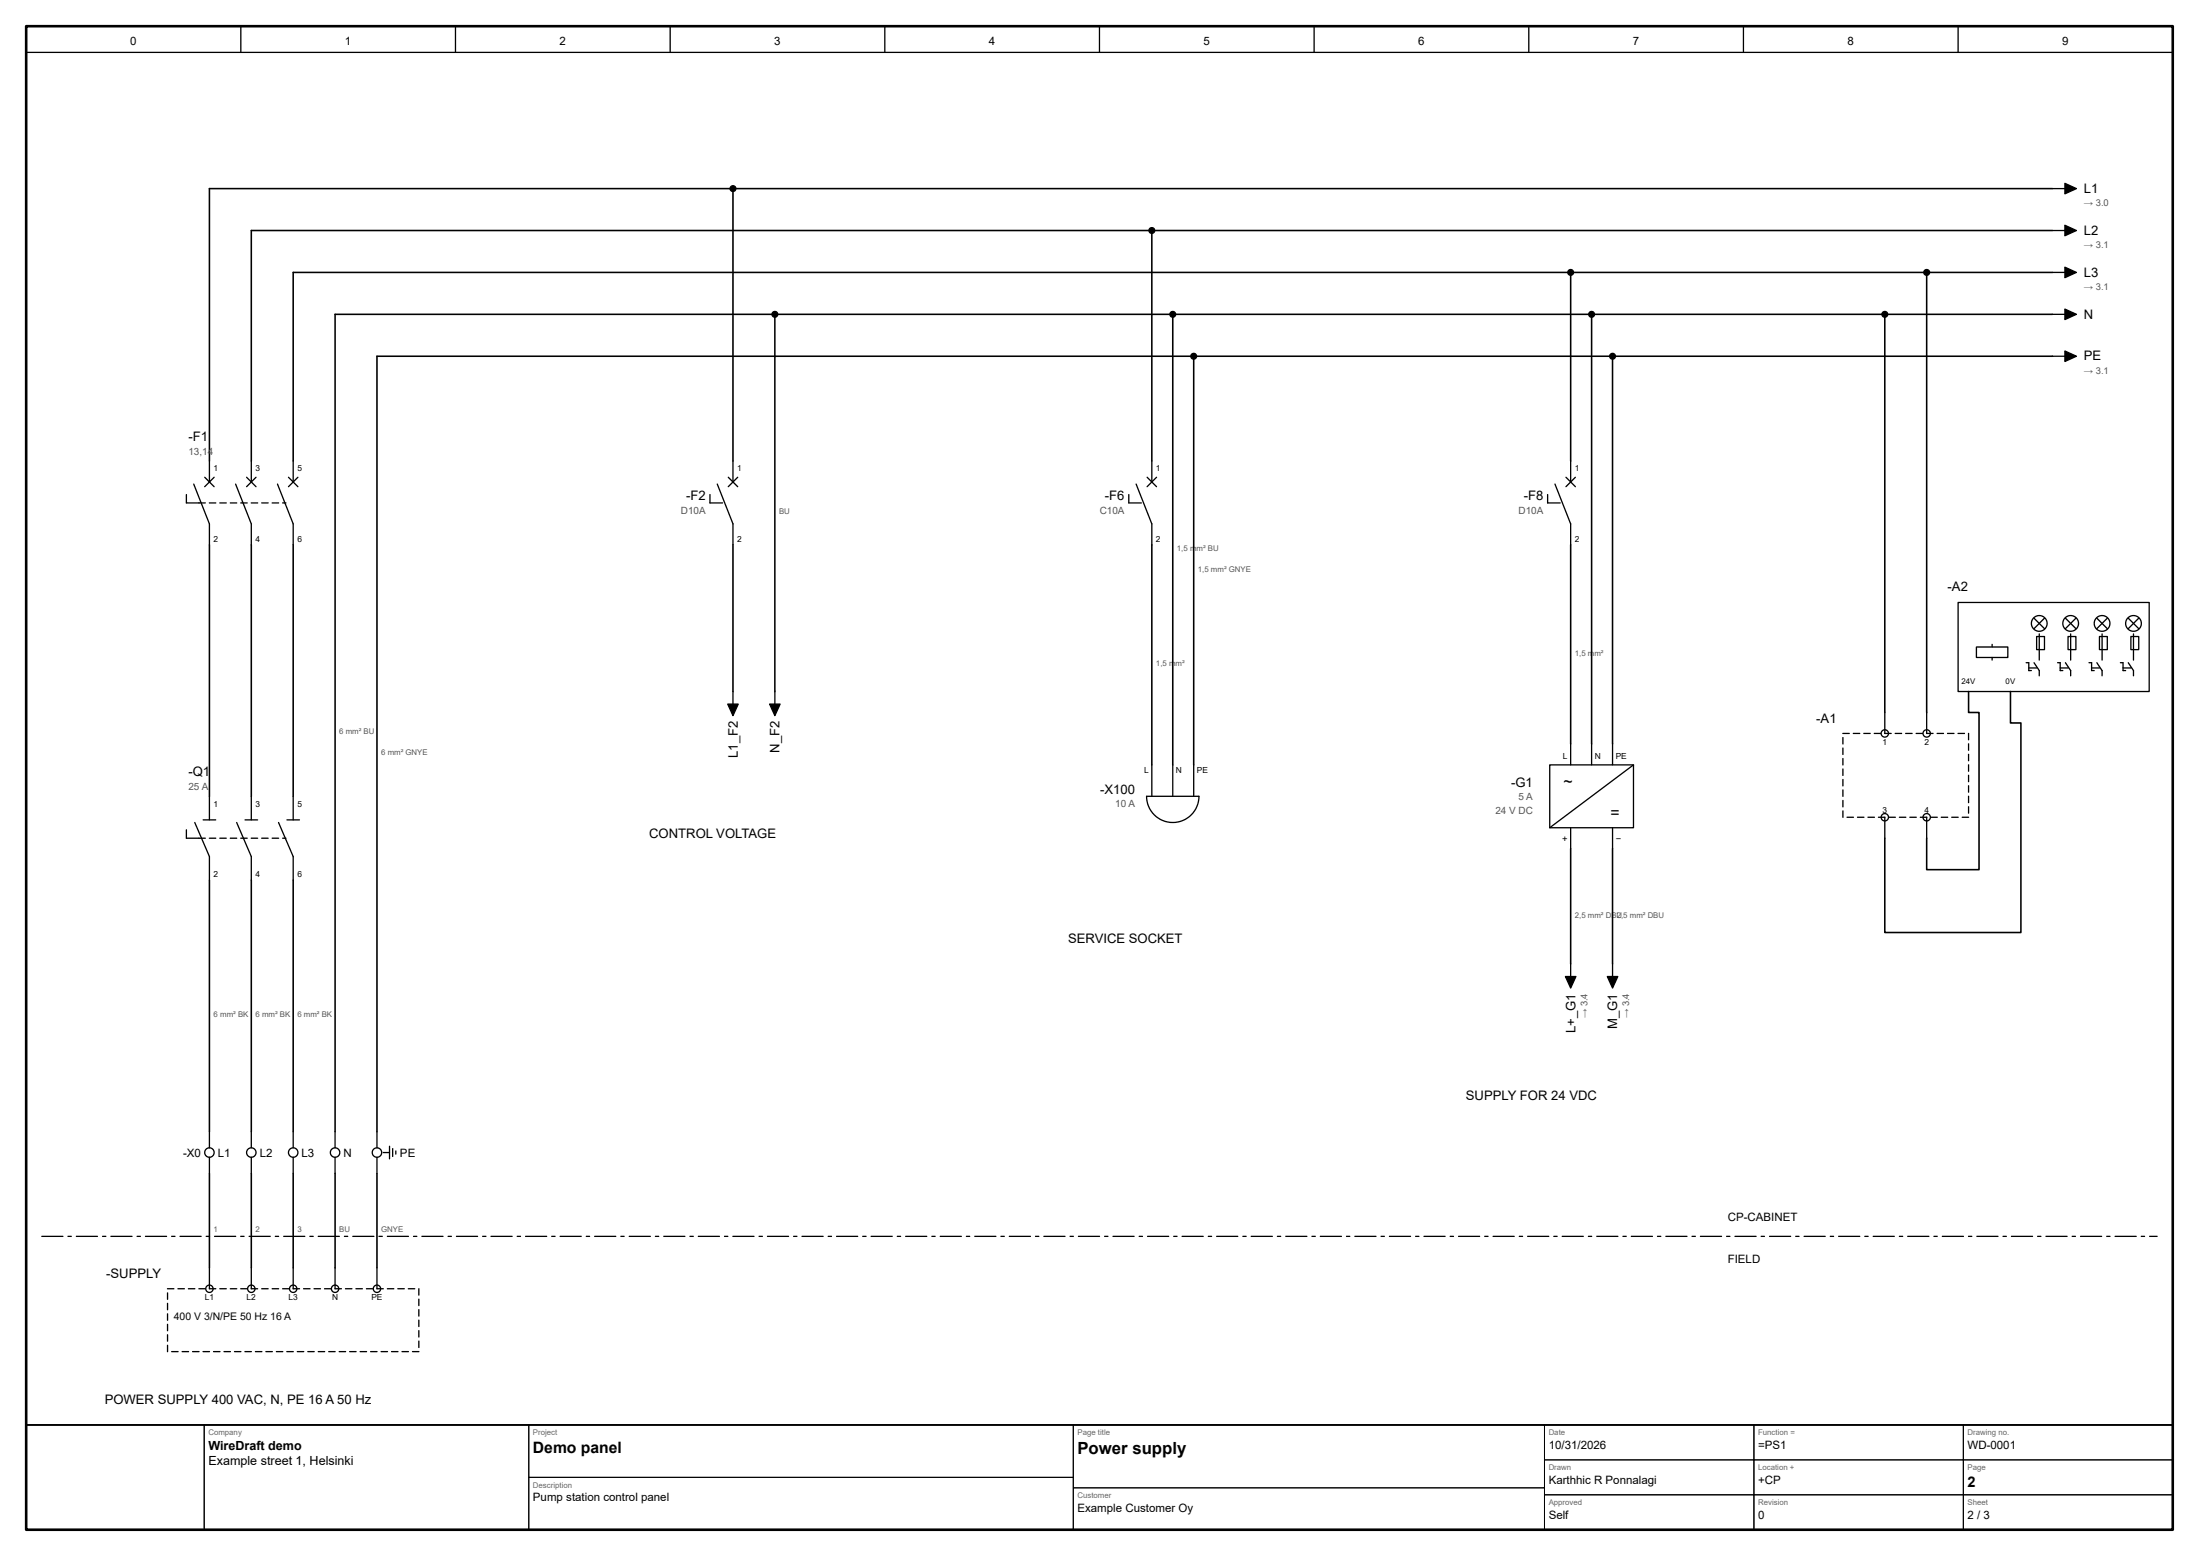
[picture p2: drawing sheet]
<svg xmlns="http://www.w3.org/2000/svg" width="420mm" height="297mm" viewBox="0 0 420 297" stroke-linecap="round" stroke-linejoin="round" font-family="sans-serif">
<path d="M5 5h410v287h-410z" fill="none" stroke="#000" stroke-width=".5"/>
<g fill="none" stroke="#000" stroke-width=".25">
<path d="M5 10h410M46 5v5M87 5v5M128 5v5M169 5v5M210 5v5M251 5v5M292 5v5M333 5v5M374 5v5M392 36h2.6M394.4 35l2.2 1-2.2 1z"/>
<path d="M392 44h2.6M392 52h2.6M394.4 43l2.2 1-2.2 1zM394.4 51l2.2 1-2.2 1zM394.4 59l2.2 1-2.2 1zM392 60h2.6M392 68h2.6M394.4 67l2.2 1-2.2 1zM35.6 94.4v1.6h2.4M37 92.4l3 7.6v4M39.1 91.1l1.8 1.8M40 88v4"/>
<path d="M40.9 91.1l-1.8 1.8M45 92.4l3 7.6v4M47.1 91.1l1.8 1.8M48 88v4M48.9 91.1l-1.8 1.8M53 92.4l3 7.6v4M55.1 91.1l1.8 1.8M56 88v4M56.9 91.1l-1.8 1.8M135.6 94.4v1.6h2.4M137 92.4l3 7.6v4M139.1 91.1l1.8 1.8"/>
<path d="M140 88v4M140.9 91.1l-1.8 1.8M215.6 94.4v1.6h2.4M217 92.4l3 7.6v4M219.1 91.1l1.8 1.8M220 88v4M220.9 91.1l-1.8 1.8M295.6 94.4v1.6h2.4M297 92.4l3 7.6v4M299.1 91.1l1.8 1.8M300 88v4M300.9 91.1l-1.8 1.8"/>
<path d="M374 115h36.5v17h-36.5zM388.5 118l2 2M390.5 118l-2 2M394.5 118l2 2M396.5 118l-2 2M400.5 118l2 2M402.5 118l-2 2M406.5 118l2 2M408.5 118l-2 2M139 134.4h2l-1 2.2zM140 132v2.6M147 134.4h2l-1 2.2z"/>
<path d="M148 132v2.6M360 136v4M368 136v4M377.5 123.5h6v2h-6zM380.5 123v.5M380.5 125.5v.5M387 126.5h.5v1.5h.5M387.5 127.5h1.5M388.5 126.5l1 1.5v1M389 121.5h1.5v2.5h-1.5zM389.5 121v5M393 126.5h.5v1.5h.5"/>
<path d="M393.5 127.5h1.5M394.5 126.5l1 1.5v1M395 121.5h1.5v2.5h-1.5zM395.5 121v5M399 126.5h.5v1.5h.5M399.5 127.5h1.5M400.5 126.5l1 1.5v1M401 121.5h1.5v2.5h-1.5zM401.5 121v5M405 126.5h.5v1.5h.5M405.5 127.5h1.5M406.5 126.5l1 1.5v1"/>
<path d="M407 121.5h1.5v2.5h-1.5zM407.5 121v5M35.6 158.4v1.6h2.4M37.2 157l2.8 6.5v4.5M38.8 156.5h2.4M40 152v4.5M45.2 157l2.8 6.5v4.5M46.8 156.5h2.4M48 152v4.5M53.2 157l2.8 6.5v4.5M54.8 156.5h2.4M56 152v4.5"/>
<path d="M219 152h10a5 5 0 0 1-5 5 5 5 0 0 1-5-5zM220 146v6M224 146v6M228 146v6M296 146h16v12h-16zM300 142v4M300 158v4M304 142v4M308 142v4M308 158v4M312 146l-16 12M360 156v4"/>
<path d="M368 156v4M299 186.4h2l-1 2.2zM300 184v2.6M307 186.4h2l-1 2.2zM308 184v2.6M40 216v3.1M48 216v3.1M56 216v3.1M64 216v3.1M72 216v3.1M73.2 220h1.2M74.4 218.8v2.4"/>
<path d="M75 219.2v1.5M75.6 219.7v.6M40 220.9v3.1M48 220.9v3.1M56 220.9v3.1M64 220.9v3.1M72 220.9v3.1M40 242v4M48 242v4M56 242v4M64 242v4M72 242v4"/>
<circle cx="140" cy="36" r=".55"/>
<circle cx="220" cy="44" r=".55"/>
<circle cx="300" cy="52" r=".55"/>
<circle cx="368" cy="52" r=".55"/>
<circle cx="148" cy="60" r=".55"/>
<circle cx="224" cy="60" r=".55"/>
<circle cx="228" cy="68" r=".55"/>
<circle cx="304" cy="60" r=".55"/>
<circle cx="308" cy="68" r=".55"/>
<circle cx="360" cy="60" r=".55"/>
<circle cx="389.5" cy="119" r="1.5"/>
<circle cx="395.5" cy="119" r="1.5"/>
<circle cx="401.5" cy="119" r="1.5"/>
<circle cx="407.5" cy="119" r="1.5"/>
<circle cx="360" cy="140" r=".7"/>
<circle cx="368" cy="140" r=".7"/>
<circle cx="360" cy="156" r=".7"/>
<circle cx="368" cy="156" r=".7"/>
<circle cx="40" cy="220" r=".9"/>
<circle cx="48" cy="220" r=".9"/>
<circle cx="56" cy="220" r=".9"/>
<circle cx="64" cy="220" r=".9"/>
<circle cx="72" cy="220" r=".9"/>
<circle cx="40" cy="246" r=".7"/>
<circle cx="48" cy="246" r=".7"/>
<circle cx="56" cy="246" r=".7"/>
<circle cx="64" cy="246" r=".7"/>
<circle cx="72" cy="246" r=".7"/>
</g>
<path d="M5 272h410" fill="none" stroke="#000" stroke-width=".35"/>
<g fill="none" stroke="#000" stroke-width=".19">
<path d="M5 272h34v20h-34zM39 272h62v20h-62zM101 272h104v10h-104zM205 272h90v12h-90zM295 272h40v6.7h-40zM295 278.7h40v6.6h-40zM335 272h40v6.7h-40zM335 278.7h40v6.6h-40zM375 272h40v6.7h-40zM375 278.7h40v6.6h-40zM101 282h104v10h-104zM205 284h90v8h-90z"/>
<path d="M295 285.3h40v6.7h-40zM335 285.3h40v6.7h-40zM375 285.3h40v6.7h-40z"/>
</g>
<g fill="#000">
<path d="M394.4 35l2.2 1-2.2 1zM394.4 43l2.2 1-2.2 1zM394.4 51l2.2 1-2.2 1zM394.4 59l2.2 1-2.2 1zM394.4 67l2.2 1-2.2 1zM139 134.4h2l-1 2.2zM147 134.4h2l-1 2.2zM299 186.4h2l-1 2.2zM307 186.4h2l-1 2.2z"/>
<path d="M37.9 95.9h1.3l.1 .1-.1 .1h-1.2zM39.9 95.9h1.3l.1 .1-.1 .1h-1.2zM41.9 95.9h1.3l.1 .1-.1 .1h-1.2zM43.9 95.9h1.3l.1 .1-.1 .1h-1.2zM45.9 95.9h1.3l.1 .1-.1 .1h-1.2zM47.9 95.9h1.3l.1 .1-.1 .1h-1.2zM49.9 95.9h1.3l.1 .1-.1 .1h-1.2zM51.9 95.9h1.3l.1 .1-.1 .1h-1.2zM53.9 95.9h.7l.1 .1-.1 .1h-.6z"/>
<path d="M353.9 139.9h1.3l.1 .1-.1 .1h-1.2zM355.9 139.9h1.3l.1 .1-.1 .1h-1.2zM357.9 139.9h1.3l.1 .1-.1 .1h-1.2zM359.9 139.9h1.3l.1 .1-.1 .1h-1.2zM361.9 139.9h1.3l.1 .1-.1 .1h-1.2zM363.9 139.9h1.3l.1 .1-.1 .1h-1.2zM365.9 139.9h1.3l.1 .1-.1 .1h-1.2zM367.9 139.9h1.3l.1 .1-.1 .1h-1.2zM369.9 139.9h1.3l.1 .1-.1 .1h-1.2zM371.9 139.9h1.3l.1 .1-.1 .1h-1.2zM373.9 139.9h1.3l.1 .1-.1 .1h-1.2zM375.9 139.9l.2 .1v1.2l-.1 .1-.1-.1zM375.9 141.9l.2 .1v1.2l-.1 .1-.1-.1zM375.9 143.9l.2 .1v1.2l-.1 .1-.1-.1zM375.9 145.9l.2 .1v1.2l-.1 .1-.1-.1zM375.9 147.9l.2 .1v1.2l-.1 .1-.1-.1zM375.9 149.9l.2 .1v1.2l-.1 .1-.1-.1zM375.9 151.9l.2 .1v1.2l-.1 .1-.1-.1zM375.9 153.9l.2 .1v1.2l-.1 .1-.1-.1zM374.7 155.9h1.3l.1 .1-.1 .1h-1.2zM372.7 155.9h1.3l.1 .1-.1 .1h-1.2zM370.7 155.9h1.3l.1 .1-.1 .1h-1.2zM368.7 155.9h1.3l.1 .1-.1 .1h-1.2zM366.7 155.9h1.3l.1 .1-.1 .1h-1.2zM364.7 155.9h1.3l.1 .1-.1 .1h-1.2zM362.7 155.9h1.3l.1 .1-.1 .1h-1.2zM360.7 155.9h1.3l.1 .1-.1 .1h-1.2zM358.7 155.9h1.3l.1 .1-.1 .1h-1.2zM356.7 155.9h1.3l.1 .1-.1 .1h-1.2zM354.7 155.9h1.3l.1 .1-.1 .1h-1.2zM352.7 155.9h1.3l.1 .1-.1 .1h-1.2zM351.9 154.7l.2 .1v1.2l-.1 .1-.1-.1zM351.9 152.7l.2 .1v1.2l-.1 .1-.1-.1zM351.9 150.7l.2 .1v1.2l-.1 .1-.1-.1zM351.9 148.7l.2 .1v1.2l-.1 .1-.1-.1zM351.9 146.7l.2 .1v1.2l-.1 .1-.1-.1zM351.9 144.7l.2 .1v1.2l-.1 .1-.1-.1zM351.9 142.7l.2 .1v1.2l-.1 .1-.1-.1zM351.9 140.7l.2 .1v1.2l-.1 .1-.1-.1zM351.9 139.9h1.3l.1 .1-.1 .1h-1.2z"/>
<path d="M37.9 159.9h1.3l.1 .1-.1 .1h-1.2zM39.9 159.9h1.3l.1 .1-.1 .1h-1.2zM41.9 159.9h1.3l.1 .1-.1 .1h-1.2zM43.9 159.9h1.3l.1 .1-.1 .1h-1.2zM45.9 159.9h1.3l.1 .1-.1 .1h-1.2zM47.9 159.9h1.3l.1 .1-.1 .1h-1.2zM49.9 159.9h1.3l.1 .1-.1 .1h-1.2zM51.9 159.9h1.3l.1 .1-.1 .1h-1.2zM53.9 159.9h.7l.1 .1-.1 .1h-.6z"/>
<path d="M7.9 235.9h4.1l.1 .1-.1 .1h-4zM12.9 235.9h.7l.1 .1-.1 .1h-.6zM14.5 235.9h4.1l.1 .1-.1 .1h-4zM19.5 235.9h.7l.1 .1-.1 .1h-.6zM21.1 235.9h4.1l.1 .1-.1 .1h-4zM26.1 235.9h.7l.1 .1-.1 .1h-.6zM27.7 235.9h4.1l.1 .1-.1 .1h-4zM32.7 235.9h.7l.1 .1-.1 .1h-.6zM34.3 235.9h4.1l.1 .1-.1 .1h-4zM39.3 235.9h.7l.1 .1-.1 .1h-.6zM40.9 235.9h4.1l.1 .1-.1 .1h-4zM45.9 235.9h.7l.1 .1-.1 .1h-.6zM47.5 235.9h4.1l.1 .1-.1 .1h-4zM52.5 235.9h.7l.1 .1-.1 .1h-.6zM54.1 235.9h4.1l.1 .1-.1 .1h-4zM59.1 235.9h.7l.1 .1-.1 .1h-.6zM60.7 235.9h4.1l.1 .1-.1 .1h-4zM65.7 235.9h.7l.1 .1-.1 .1h-.6zM67.3 235.9h4.1l.1 .1-.1 .1h-4zM72.3 235.9h.7l.1 .1-.1 .1h-.6zM73.9 235.9h4.1l.1 .1-.1 .1h-4zM78.9 235.9h.7l.1 .1-.1 .1h-.6zM80.5 235.9h4.1l.1 .1-.1 .1h-4zM85.5 235.9h.7l.1 .1-.1 .1h-.6zM87.1 235.9h4.1l.1 .1-.1 .1h-4zM92.1 235.9h.7l.1 .1-.1 .1h-.6zM93.7 235.9h4.1l.1 .1-.1 .1h-4zM98.7 235.9h.7l.1 .1-.1 .1h-.6zM100.3 235.9h4.1l.1 .1-.1 .1h-4zM105.3 235.9h.7l.1 .1-.1 .1h-.6zM106.9 235.9h4.1l.1 .1-.1 .1h-4zM111.9 235.9h.7l.1 .1-.1 .1h-.6zM113.5 235.9h4.1l.1 .1-.1 .1h-4zM118.5 235.9h.7l.1 .1-.1 .1h-.6zM120.1 235.9h4.1l.1 .1-.1 .1h-4zM125.1 235.9h.7l.1 .1-.1 .1h-.6zM126.7 235.9h4.1l.1 .1-.1 .1h-4zM131.7 235.9h.7l.1 .1-.1 .1h-.6zM133.3 235.9h4.1l.1 .1-.1 .1h-4zM138.3 235.9h.7l.1 .1-.1 .1h-.6zM139.9 235.9h4.1l.1 .1-.1 .1h-4zM144.9 235.9h.7l.1 .1-.1 .1h-.6zM146.5 235.9h4.1l.1 .1-.1 .1h-4zM151.5 235.9h.7l.1 .1-.1 .1h-.6zM153.1 235.9h4.1l.1 .1-.1 .1h-4zM158.1 235.9h.7l.1 .1-.1 .1h-.6zM159.7 235.9h4.1l.1 .1-.1 .1h-4zM164.7 235.9h.7l.1 .1-.1 .1h-.6zM166.3 235.9h4.1l.1 .1-.1 .1h-4zM171.3 235.9h.7l.1 .1-.1 .1h-.6zM172.9 235.9h4.1l.1 .1-.1 .1h-4zM177.9 235.9h.7l.1 .1-.1 .1h-.6zM179.5 235.9h4.1l.1 .1-.1 .1h-4zM184.5 235.9h.7l.1 .1-.1 .1h-.6zM186.1 235.9h4.1l.1 .1-.1 .1h-4zM191.1 235.9h.7l.1 .1-.1 .1h-.6zM192.7 235.9h4.1l.1 .1-.1 .1h-4zM197.7 235.9h.7l.1 .1-.1 .1h-.6zM199.3 235.9h4.1l.1 .1-.1 .1h-4zM204.3 235.9h.7l.1 .1-.1 .1h-.6zM205.9 235.9h4.1l.1 .1-.1 .1h-4zM210.9 235.9h.7l.1 .1-.1 .1h-.6zM212.5 235.9h4.1l.1 .1-.1 .1h-4zM217.5 235.9h.7l.1 .1-.1 .1h-.6zM219.1 235.9h4.1l.1 .1-.1 .1h-4zM224.1 235.9h.7l.1 .1-.1 .1h-.6zM225.7 235.9h4.1l.1 .1-.1 .1h-4zM230.7 235.9h.7l.1 .1-.1 .1h-.6zM232.3 235.9h4.1l.1 .1-.1 .1h-4zM237.3 235.9h.7l.1 .1-.1 .1h-.6zM238.9 235.9h4.1l.1 .1-.1 .1h-4zM243.9 235.9h.7l.1 .1-.1 .1h-.6zM245.5 235.9h4.1l.1 .1-.1 .1h-4zM250.5 235.9h.7l.1 .1-.1 .1h-.6zM252.1 235.9h4.1l.1 .1-.1 .1h-4zM257.1 235.9h.7l.1 .1-.1 .1h-.6zM258.7 235.9h4.1l.1 .1-.1 .1h-4zM263.7 235.9h.7l.1 .1-.1 .1h-.6zM265.3 235.9h4.1l.1 .1-.1 .1h-4zM270.3 235.9h.7l.1 .1-.1 .1h-.6zM271.9 235.9h4.1l.1 .1-.1 .1h-4zM276.9 235.9h.7l.1 .1-.1 .1h-.6zM278.5 235.9h4.1l.1 .1-.1 .1h-4zM283.5 235.9h.7l.1 .1-.1 .1h-.6zM285.1 235.9h4.1l.1 .1-.1 .1h-4zM290.1 235.9h.7l.1 .1-.1 .1h-.6zM291.7 235.9h4.1l.1 .1-.1 .1h-4zM296.7 235.9h.7l.1 .1-.1 .1h-.6zM298.3 235.9h4.1l.1 .1-.1 .1h-4zM303.3 235.9h.7l.1 .1-.1 .1h-.6zM304.9 235.9h4.1l.1 .1-.1 .1h-4zM309.9 235.9h.7l.1 .1-.1 .1h-.6zM311.5 235.9h4.1l.1 .1-.1 .1h-4zM316.5 235.9h.7l.1 .1-.1 .1h-.6zM318.1 235.9h4.1l.1 .1-.1 .1h-4zM323.1 235.9h.7l.1 .1-.1 .1h-.6zM324.7 235.9h4.1l.1 .1-.1 .1h-4zM329.7 235.9h.7l.1 .1-.1 .1h-.6zM331.3 235.9h4.1l.1 .1-.1 .1h-4zM336.3 235.9h.7l.1 .1-.1 .1h-.6zM337.9 235.9h4.1l.1 .1-.1 .1h-4zM342.9 235.9h.7l.1 .1-.1 .1h-.6zM344.5 235.9h4.1l.1 .1-.1 .1h-4zM349.5 235.9h.7l.1 .1-.1 .1h-.6zM351.1 235.9h4.1l.1 .1-.1 .1h-4zM356.1 235.9h.7l.1 .1-.1 .1h-.6zM357.7 235.9h4.1l.1 .1-.1 .1h-4zM362.7 235.9h.7l.1 .1-.1 .1h-.6zM364.3 235.9h4.1l.1 .1-.1 .1h-4zM369.3 235.9h.7l.1 .1-.1 .1h-.6zM370.9 235.9h4.1l.1 .1-.1 .1h-4zM375.9 235.9h.7l.1 .1-.1 .1h-.6zM377.5 235.9h4.1l.1 .1-.1 .1h-4zM382.5 235.9h.7l.1 .1-.1 .1h-.6zM384.1 235.9h4.1l.1 .1-.1 .1h-4zM389.1 235.9h.7l.1 .1-.1 .1h-.6zM390.7 235.9h4.1l.1 .1-.1 .1h-4zM395.7 235.9h.7l.1 .1-.1 .1h-.6zM397.3 235.9h4.1l.1 .1-.1 .1h-4zM402.3 235.9h.7l.1 .1-.1 .1h-.6zM403.9 235.9h4.1l.1 .1-.1 .1h-4zM408.9 235.9h.7l.1 .1-.1 .1h-.6zM410.5 235.9h1.5l.1 .1-.1 .1h-1.4z"/>
<path d="M33.9 245.9h1.3l.1 .1-.1 .1h-1.2zM35.9 245.9h1.3l.1 .1-.1 .1h-1.2zM37.9 245.9h1.3l.1 .1-.1 .1h-1.2zM39.9 245.9h1.3l.1 .1-.1 .1h-1.2zM41.9 245.9h1.3l.1 .1-.1 .1h-1.2zM43.9 245.9h1.3l.1 .1-.1 .1h-1.2zM45.9 245.9h1.3l.1 .1-.1 .1h-1.2zM47.9 245.9h1.3l.1 .1-.1 .1h-1.2zM49.9 245.9h1.3l.1 .1-.1 .1h-1.2zM51.9 245.9h1.3l.1 .1-.1 .1h-1.2zM53.9 245.9h1.3l.1 .1-.1 .1h-1.2zM55.9 245.9h1.3l.1 .1-.1 .1h-1.2zM57.9 245.9h1.3l.1 .1-.1 .1h-1.2zM59.9 245.9h1.3l.1 .1-.1 .1h-1.2zM61.9 245.9h1.3l.1 .1-.1 .1h-1.2zM63.9 245.9h1.3l.1 .1-.1 .1h-1.2zM65.9 245.9h1.3l.1 .1-.1 .1h-1.2zM67.9 245.9h1.3l.1 .1-.1 .1h-1.2zM69.9 245.9h1.3l.1 .1-.1 .1h-1.2zM71.9 245.9h1.3l.1 .1-.1 .1h-1.2zM73.9 245.9h1.3l.1 .1-.1 .1h-1.2zM75.9 245.9h1.3l.1 .1-.1 .1h-1.2zM77.9 245.9h1.3l.1 .1-.1 .1h-1.2zM79.9 245.9l.2 .1v1.2l-.1 .1-.1-.1zM79.9 247.9l.2 .1v1.2l-.1 .1-.1-.1zM79.9 249.9l.2 .1v1.2l-.1 .1-.1-.1zM79.9 251.9l.2 .1v1.2l-.1 .1-.1-.1zM79.9 253.9l.2 .1v1.2l-.1 .1-.1-.1zM79.9 255.9l.2 .1v1.2l-.1 .1-.1-.1zM78.7 257.9h1.3l.1 .1-.1 .1h-1.2zM76.7 257.9h1.3l.1 .1-.1 .1h-1.2zM74.7 257.9h1.3l.1 .1-.1 .1h-1.2zM72.7 257.9h1.3l.1 .1-.1 .1h-1.2zM70.7 257.9h1.3l.1 .1-.1 .1h-1.2zM68.7 257.9h1.3l.1 .1-.1 .1h-1.2zM66.7 257.9h1.3l.1 .1-.1 .1h-1.2zM64.7 257.9h1.3l.1 .1-.1 .1h-1.2zM62.7 257.9h1.3l.1 .1-.1 .1h-1.2zM60.7 257.9h1.3l.1 .1-.1 .1h-1.2zM58.7 257.9h1.3l.1 .1-.1 .1h-1.2zM56.7 257.9h1.3l.1 .1-.1 .1h-1.2zM54.7 257.9h1.3l.1 .1-.1 .1h-1.2zM52.7 257.9h1.3l.1 .1-.1 .1h-1.2zM50.7 257.9h1.3l.1 .1-.1 .1h-1.2zM48.7 257.9h1.3l.1 .1-.1 .1h-1.2zM46.7 257.9h1.3l.1 .1-.1 .1h-1.2zM44.7 257.9h1.3l.1 .1-.1 .1h-1.2zM42.7 257.9h1.3l.1 .1-.1 .1h-1.2zM40.7 257.9h1.3l.1 .1-.1 .1h-1.2zM38.7 257.9h1.3l.1 .1-.1 .1h-1.2zM36.7 257.9h1.3l.1 .1-.1 .1h-1.2zM34.7 257.9h1.3l.1 .1-.1 .1h-1.2zM32.7 257.9h1.3l.1 .1-.1 .1h-1.2zM31.9 256.7l.2 .1v1.2l-.1 .1-.1-.1zM31.9 254.7l.2 .1v1.2l-.1 .1-.1-.1zM31.9 252.7l.2 .1v1.2l-.1 .1-.1-.1zM31.9 250.7l.2 .1v1.2l-.1 .1-.1-.1zM31.9 248.7l.2 .1v1.2l-.1 .1-.1-.1zM31.9 246.7l.2 .1v1.2l-.1 .1-.1-.1zM31.9 245.9h1.3l.1 .1-.1 .1h-1.2z"/>
<circle cx="140" cy="36" r=".55"/>
<circle cx="220" cy="44" r=".55"/>
<circle cx="300" cy="52" r=".55"/>
<circle cx="368" cy="52" r=".55"/>
<circle cx="148" cy="60" r=".55"/>
<circle cx="224" cy="60" r=".55"/>
<circle cx="228" cy="68" r=".55"/>
<circle cx="304" cy="60" r=".55"/>
<circle cx="308" cy="68" r=".55"/>
<circle cx="360" cy="60" r=".55"/>
</g>
<g fill="none" stroke="#000" stroke-width=".3">
<path d="M140 36v52M392 36h-352v52M220 44v44M300 52v36M368 52v84M392 44h-344v44M392 52h-336v36M148 60v72M224 60v86M228 68v78M304 60v82M308 68v74"/>
<path d="M360 60v76M392 60h-328v156M392 68h-320v148M40 104v48M48 104v48M56 104v48M140 104v28M220 104v42M300 104v38M376 132v4h2v30h-10v-6M384 132v6h2v40h-26v-18M40 168v48"/>
<path d="M48 168v48M56 168v48M300 162v22M308 162v22M40 224v18M48 224v18M56 224v18M64 224v18M72 224v18"/>
</g>
<text font-size="3.2" x="205.8" y="277.6">Power supply</text>
<g font-size="3">
<text x="298.6" y="150.2">~</text>
<text x="307.6" y="156.2">=</text>
<text x="101.8" y="277.4">Demo panel</text>
</g>
<text font-size="2.8" x="375.8" y="283.9">2</text>
<g font-size="2.5">
<text x="398" y="36.8">L1</text>
<text x="398" y="44.8">L2</text>
<text x="398" y="52.8">L3</text>
<text x="398" y="60.8">N</text>
<text x="398" y="68.8">PE</text>
<text x="36" y="84.2">-F1</text>
<text x="131" y="95.5">-F2</text>
<text x="211" y="95.5">-F6</text>
<text x="291" y="95.5">-F8</text>
<text x="372" y="112.8">-A2</text>
<text x="346.9" y="138">-A1</text>
<text x="148.9" y="143.7" transform="rotate(-90 148.9 143.7)">N_F2</text>
<text x="36" y="148.2">-Q1</text>
<text x="140.9" y="144.7" transform="rotate(-90 140.9 144.7)">L1_F2</text>
<text x="210.1" y="151.5">-X100</text>
<text x="288.6" y="150.2">-G1</text>
<text x="124" y="160">CONTROL VOLTAGE</text>
<text x="204" y="180">SERVICE SOCKET</text>
<text x="300.9" y="197.2" transform="rotate(-90 300.9 197.2)">L+_G1</text>
<text x="308.9" y="196.4" transform="rotate(-90 308.9 196.4)">M_G1</text>
<text x="280" y="210">SUPPLY FOR 24 VDC</text>
<text x="20.3" y="244">-SUPPLY</text>
<text x="20" y="268">POWER SUPPLY 400 VAC, N, PE 16 A 50 Hz</text>
</g>
<g font-size="2.4">
<text x="39.8" y="276.8">WireDraft demo</text>
<text x="39.8" y="279.6">Example street 1, Helsinki</text>
</g>
<g font-size="2.2">
<text x="24.9" y="8.6">0</text>
<text x="65.9" y="8.6">1</text>
<text x="106.9" y="8.6">2</text>
<text x="147.9" y="8.6">3</text>
<text x="188.9" y="8.6">4</text>
<text x="229.9" y="8.6">5</text>
<text x="270.9" y="8.6">6</text>
<text x="311.9" y="8.6">7</text>
<text x="352.9" y="8.6">8</text>
<text x="393.9" y="8.6">9</text>
<text x="35" y="220.9">-X0</text>
<text x="41.6" y="220.9">L1</text>
<text x="49.6" y="220.9">L2</text>
<text x="57.6" y="220.9">L3</text>
<text x="65.6" y="220.9">N</text>
<text x="76.4" y="220.9">PE</text>
<text x="330" y="233">CP-CABINET</text>
<text x="330" y="241">FIELD</text>
<text x="295.8" y="276.6">10/31/2026</text>
<text x="335.8" y="276.6">=PS1</text>
<text x="375.8" y="276.6">WD-0001</text>
<text x="101.8" y="286.6">Pump station control panel</text>
<text x="295.8" y="283.3">Karthhic R Ponnalagi</text>
<text x="335.8" y="283.3">+CP</text>
<text x="205.8" y="288.6">Example Customer Oy</text>
<text x="295.8" y="289.9">Self</text>
<text x="335.8" y="289.9">0</text>
<text x="375.8" y="289.9">2 / 3</text>
</g>
<text font-size="2" x="33.2" y="252">400 V 3/N/PE 50 Hz 16 A</text>
<g font-size="1.9" fill="#555">
<text x="36" y="86.8">13,14</text>
<text x="130" y="98.1">D10A</text>
<text x="210" y="98.1">C10A</text>
<text x="290" y="98.1">D10A</text>
<text x="36" y="150.8">25 A</text>
<text x="213" y="154.1">10 A</text>
<text x="285.6" y="155.4">24 V DC</text>
<text x="290" y="152.8">5 A</text>
</g>
<g font-size="1.8" fill="#555">
<text x="398" y="39.4">→ 3.0</text>
<text x="398" y="47.4">→ 3.1</text>
<text x="398" y="55.4">→ 3.1</text>
<text x="398" y="71.4">→ 3.1</text>
<text x="303.2" y="194.4" transform="rotate(-90 303.2 194.4)">→ 3.4</text>
<text x="311.2" y="194.4" transform="rotate(-90 311.2 194.4)">→ 3.4</text>
</g>
<g font-size="1.8">
<text x="298.3" y="160.8">+</text>
<text x="308.6" y="160.8">−</text>
</g>
<g font-size="1.6">
<text x="40.8" y="90">1</text>
<text x="48.8" y="90">3</text>
<text x="56.8" y="90">5</text>
<text x="140.8" y="90">1</text>
<text x="220.8" y="90">1</text>
<text x="300.8" y="90">1</text>
<text x="40.8" y="103.4">2</text>
<text x="48.8" y="103.4">4</text>
<text x="56.8" y="103.4">6</text>
<text x="140.8" y="103.4">2</text>
<text x="220.8" y="103.4">2</text>
<text x="300.8" y="103.4">2</text>
<text x="359.6" y="142.2">1</text>
<text x="367.6" y="142.2">2</text>
<text x="218.5" y="147.6">L</text>
<text x="224.6" y="147.6">N</text>
<text x="228.6" y="147.6">PE</text>
<text x="298.5" y="144.8">L</text>
<text x="304.6" y="144.8">N</text>
<text x="308.6" y="144.8">PE</text>
<text x="40.8" y="154">1</text>
<text x="48.8" y="154">3</text>
<text x="56.8" y="154">5</text>
<text x="359.6" y="155.2">3</text>
<text x="367.6" y="155.2">4</text>
<text x="40.8" y="167.4">2</text>
<text x="48.8" y="167.4">4</text>
<text x="56.8" y="167.4">6</text>
<text x="39.1" y="248.2">L1</text>
<text x="47.1" y="248.2">L2</text>
<text x="55.1" y="248.2">L3</text>
<text x="63.4" y="248.2">N</text>
<text x="70.9" y="248.2">PE</text>
</g>
<g font-size="1.5" fill="#555">
<text x="148.8" y="98.2">BU</text>
<text x="224.8" y="105.2">1,5 mm² BU</text>
<text x="228.8" y="109.2">1,5 mm² GNYE</text>
<text x="300.8" y="125.2">1,5 mm²</text>
<text x="220.8" y="127.2">1,5 mm²</text>
<text x="64.8" y="140.2">6 mm² BU</text>
<text x="72.8" y="144.2">6 mm² GNYE</text>
<text x="300.8" y="175.2">2,5 mm² DBU</text>
<text x="308.8" y="175.2">2,5 mm² DBU</text>
<text x="40.8" y="194.2">6 mm² BK</text>
<text x="48.8" y="194.2">6 mm² BK</text>
<text x="56.8" y="194.2">6 mm² BK</text>
<text x="40.8" y="235.2">1</text>
<text x="48.8" y="235.2">2</text>
<text x="56.8" y="235.2">3</text>
<text x="64.8" y="235.2">BU</text>
<text x="72.8" y="235.2">GNYE</text>
</g>
<g font-size="1.5">
<text x="374.7" y="130.5">24V</text>
<text x="383.1" y="130.5">0V</text>
</g>
<g font-size="1.5" fill="#666">
<text x="39.8" y="274">Company</text>
<text x="101.8" y="274">Project</text>
<text x="205.8" y="274">Page title</text>
<text x="295.8" y="274">Date</text>
<text x="335.8" y="274">Function =</text>
<text x="375.8" y="274">Drawing no.</text>
<text x="295.8" y="280.7">Drawn</text>
<text x="335.8" y="280.7">Location +</text>
<text x="375.8" y="280.7">Page</text>
<text x="101.8" y="284">Description</text>
<text x="205.8" y="286">Customer</text>
<text x="295.8" y="287.3">Approved</text>
<text x="335.8" y="287.3">Revision</text>
<text x="375.8" y="287.3">Sheet</text>
</g>
</svg>
